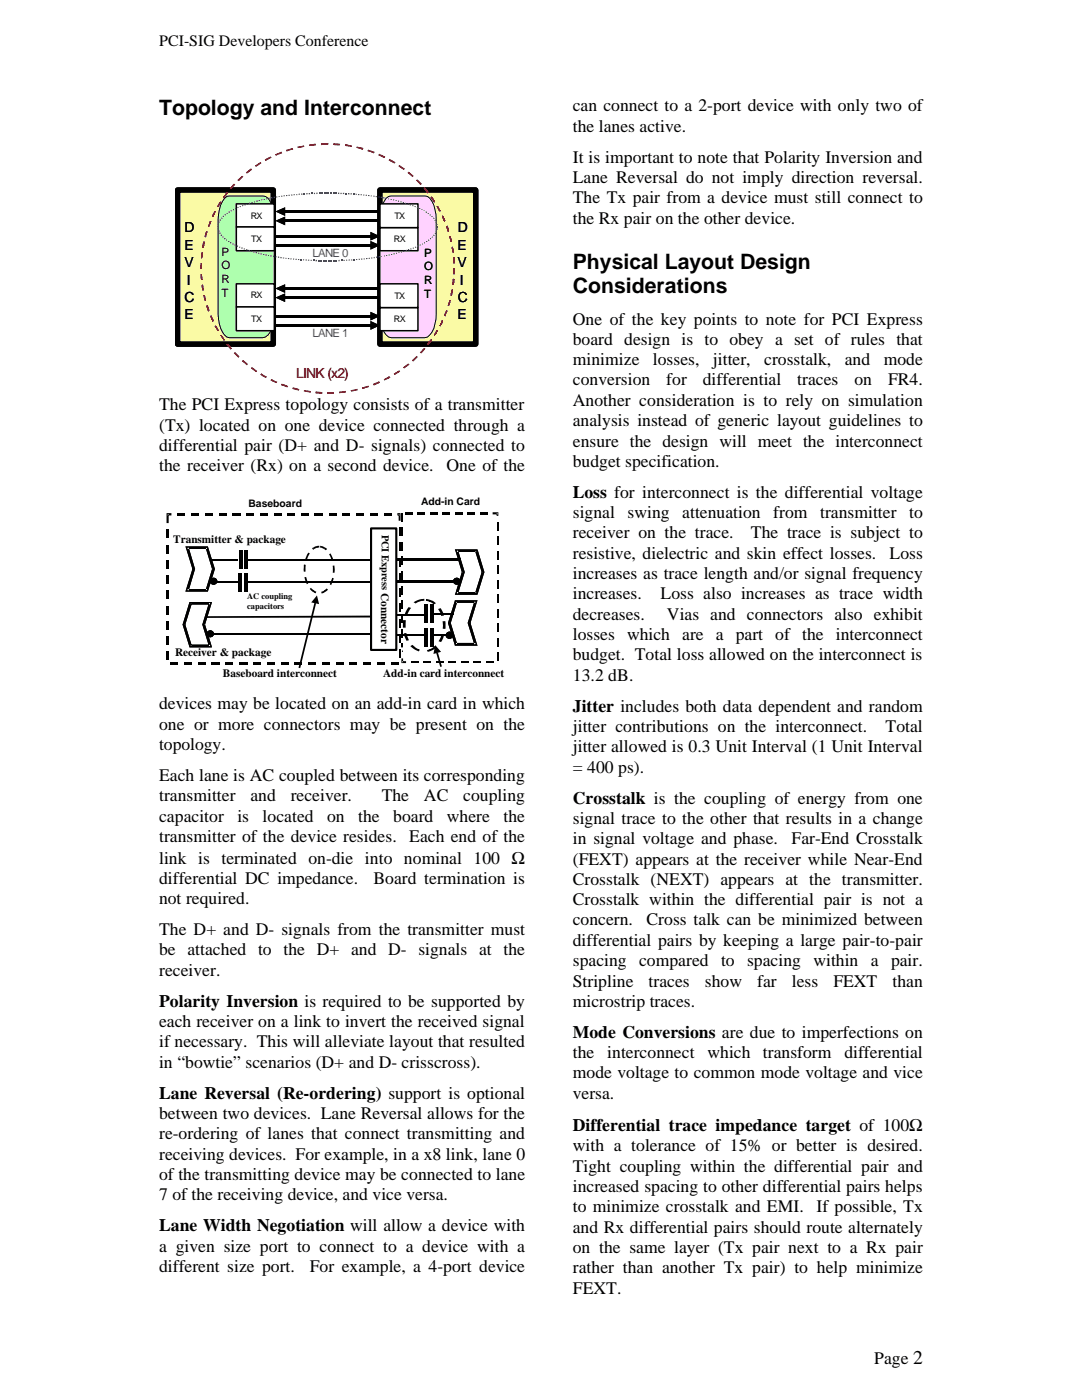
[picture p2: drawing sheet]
<svg xmlns="http://www.w3.org/2000/svg" width="216mm" height="279mm" viewBox="0 0 216 279" stroke-linecap="round" stroke-linejoin="round" font-family="sans-serif">
<g fill="#000" stroke="#000" stroke-width=".2">
<circle cx="42.6" cy="116" r=".63"/>
<circle cx="91.2" cy="116" r=".62"/>
<circle cx="42" cy="126.5" r=".62"/>
<circle cx="89.7" cy="126.8" r=".63"/>
</g>
<g fill="#000">
<path d="M37 109.1l1.4 4.5 .3-.1h-.3l-1.4 4.6h4.5l1.4-4.6-1.4-4.4zM37.4 109.3v.3h3.9v-.3h-.3l1.3 4.3 .3-.1h-.3l-1.3 4.2 .3 .1v-.2h-3.9v.2l.2 .1 1.3-4.4-1.3-4.3z" fill-rule="evenodd"/>
<path d="M90.8 109.6l1.4 4.7 .3-.1-.3-.1-1.4 4.6h4.4l1.5-4.5-1.4-4.4-.1-.2zM91.1 109.9v.3h3.9v-.3l-.2 .1 1.3 4.3 .3-.1-.3-.1-1.3 4.3h.2v-.2h-3.9v.2l.3 .1 1.3-4.2-1.3-4.5z" fill-rule="evenodd"/>
<path d="M98.3 102.2h1.1v.8h-.3v-.6h.2v.3h-1z" fill-rule="evenodd"/>
<path d="M41 123l34.1-.1v.3l-34.1 .1z" fill-rule="evenodd"/>
<path d="M38 120.4v.3h4v-.3l-.3-.1-1.4 4.3 1.4 4.4 .3-.1v-.2h-4v.2h.3l-1.3-4.3h-.3l.3 .1 1.3-4.2zM37.8 120.1l-1.4 4.5 1.4 4.6h4.5l-1.4-4.6h-.3l.3 .1 1.4-4.6z" fill-rule="evenodd"/>
<path d="M80.1 131.4h.3v.8h-.1v-.2h.7v.3h-.9z" fill-rule="evenodd"/>
<path d="M91 120.1v.2h3.9v-.2l-.2-.1-1.4 4.3 1.4 4.4 .2-.1v-.3h-3.9v.3l.2-.1-1.3-4.3-.2 .1 .2 .1 1.3-4.3zM90.8 119.8l-1.4 4.4 1.4 4.7h4.5l-1.4-4.7-.3 .1 .3 .1 1.4-4.6z" fill-rule="evenodd"/>
</g>
<path d="M42.1 116.1h5.9M49.1 111.7h26.8M49.2 116.2h26.9M41.9 126.5h32.8" fill="none" stroke="#000" stroke-width=".34"/>
<g fill="#000">
<path d="M80.1 102.4h.3v1.7h-.3zM80.1 105.3h.3v1.7h-.3zM80.1 108.2h.3v1.7h-.3zM80.1 111.1h.3v1.7h-.3zM80.1 114h.3v1.7h-.3zM80.1 116.9h.3v1.7h-.3zM80.9 102.2h1.4v.5h-1.4zM83.4 102.2h1.4v.5h-1.4zM85.9 102.2h1.4v.5h-1.4zM88.3 102.2h1.5v.5h-1.5zM90.8 102.2h1.5v.5h-1.5zM93.3 102.2h1.4v.5h-1.4z"/>
<path d="M95.8 102.2h1.4v.5h-1.4zM99.1 115.8h.3v1.6h-.3zM99.1 112.9h.3v1.7h-.3zM99.1 110h.3v1.6h-.3zM99.1 107.1h.3v1.7h-.3zM99.1 104.2h.3v1.6h-.3zM80.1 119.8h.3v1.7h-.3zM80.1 122.7h.3v1.6h-.3zM80.1 125.6h.3v1.7h-.3zM80.1 128.5h.3v1.6h-.3zM82.1 132h1.4v.3h-1.4zM84.6 132h1.4v.3h-1.4z"/>
<path d="M84.6 120.5h.7v3.7h-.7zM84.6 125.4h.7v3.6h-.7zM85.8 120.5h.7v3.7h-.7zM85.9 125.4h.7v3.6h-.7zM87.1 132h1.4v.3h-1.4zM89.5 132h1.5v.3h-1.5zM92 132h1.5v.3h-1.5zM94.5 132h1.5v.3h-1.5zM97 132h1.4v.3h-1.4zM99.1 130.3h.3v1.6h-.3zM99.1 127.4h.3v1.6h-.3zM99.1 124.5h.3v1.6h-.3z"/>
<path d="M99.1 121.6h.3v1.6h-.3zM99.1 118.7h.3v1.6h-.3z"/>
</g>
<path d="M86.1 122.4h4.6" fill="none" stroke="#000" stroke-width=".38"/>
<path d="M77.4 130.4a2.11 2.11 0 0 1 1.5-.5v.5l-.2-.5 .5-.2 .2 .5-.3-.4 .2-.2 .3 .4-.4-.3 .2-.2 .4 .3-.5-.2 .2-.2 .4 .2-.5-.2 .1-.2 .5 .2-.5-.1v-.1l.5 .1h-.5v-.1h1a1.9 1.9 0 0 1-2.1 1.7v-.5l.2 .5-.2 .1-.2-.5 .3 .4-.4 .3-.3-.4 .3 .3-.1 .2-.4-.3 .4 .2-.1 .2-.4-.2 .4 .2v.2l-.5-.2 .5 .1v.1l-.5-.1h.5v.1h-1a1.48 1.48 0 0 1 .5-1.2z" fill-rule="evenodd" fill="#fff"/>
<g fill="#000">
<path d="M63.2 118.8l.5 1.8-1.6-.4zM86.8 128.7l1.2 1.4-1.5 .4z"/>
<path d="M33.2 102.4h1v.5h-.8v-.2h.3v1.7h-.5z" fill-rule="evenodd"/>
<path d="M37 109.1l1.4 4.5 .3-.1h-.3l-1.4 4.6h4.5l1.4-4.5-1.4-4.5zM37.4 109.3v.3h3.9v-.3h-.2l1.2 4.3 .3-.1h-.3l-1.2 4.2 .2 .1v-.2h-3.9v.2l.2 .1 1.3-4.4-1.3-4.3z" fill-rule="evenodd"/>
<path d="M60.7 112.6l.3 .1v1.4h-.4z" fill-rule="evenodd"/>
<path d="M60.7 115.2l.4-.1 .4 1.4-.3 .1z" fill-rule="evenodd"/>
<path d="M61.5 110.4l.1-.1 .2 .2-.1 .1-.1-.2 .2 .1-.5 1.2-.4-.1z" fill-rule="evenodd"/>
<path d="M61.8 117.5l.3-.2 .6 .6-.1 .1v-.2l.5 .3-.1 .3-.6-.3z" fill-rule="evenodd"/>
<path d="M62.4 109.3l.6-.3 .7-.1v.4h-.3v-.2l.1 .2-.9 .3v-.1l.1 .1-.2 .1-.2-.3z" fill-rule="evenodd"/>
<path d="M64.1 118.1l.7-.3v.2l-.1-.1 .5-.5 .2 .3-1.1 .7h-.1z" fill-rule="evenodd"/>
<path d="M63.9 108.9l.4 .1 1 .6-.3 .2-.3-.2 .1-.1v.1l-.9-.3 .1-.2-.1 .2z" fill-rule="evenodd"/>
<path d="M66.3 115.3l.3 .1-.5 1.4-.3-.2z" fill-rule="evenodd"/>
<path d="M65.7 110.6l.3-.2 .5 1.4-.3 .1z" fill-rule="evenodd"/>
<path d="M66.4 112.9h.3l.1 1.4h-.4z" fill-rule="evenodd"/>
<path d="M79.3 102.4h.6v1.5h-.4v-1.2h.2v.2h-.4z" fill-rule="evenodd"/>
<path d="M82.5 120.2a4.2 4.2 0 0 1 2.2-.7v.4h-.5v-.2l.1 .2-.7 .2-.2-.2 .3 .2-.8 .3z" fill-rule="evenodd"/>
<path d="M90.8 109.6l1.4 4.7 .3-.1-.3-.1-1.4 4.6h4.4l1.5-4.5-1.4-4.4-.1-.2zM91.1 109.9v.3h4v-.3l-.3 .1 1.3 4.3 .3-.1-.3-.1-1.3 4.3h.3v-.2h-4v.2l.3 .1 1.4-4.3-1.4-4.4z" fill-rule="evenodd"/>
<path d="M38 120.4v.3h4v-.3l-.3-.1-1.4 4.3 1.4 4.4 .3-.1v-.2h-4v.2h.3l-1.3-4.3h-.3l.3 .1 1.3-4.2zM37.8 120.1l-1.4 4.5 1.4 4.6h4.5l-1.4-4.6h-.3l.3 .1 1.4-4.6z" fill-rule="evenodd"/>
<path d="M62.7 120.3l.4 .1-3.2 12.9h-.3z" fill-rule="evenodd"/>
<path d="M80.4 123.8h.6l-.1 1.5h-.5z" fill-rule="evenodd"/>
<path d="M80.6 126.4l.5-.1 .1 .5h-.2h.2l.4 1-.5 .1z" fill-rule="evenodd"/>
<path d="M81.5 121.2l.5 .1-.7 1.4-.5-.1z" fill-rule="evenodd"/>
<path d="M81.9 128.9l.4-.2 1.4 .9-.3 .2 .2-.2 .2 .1-.2 .3-.7-.3z" fill-rule="evenodd"/>
<path d="M85.2 129.7l.5-.1 .2 .2-.3-.2 1.1-.7 .5 .3-.8 .5-.8 .3-.3 .1z" fill-rule="evenodd"/>
<path d="M85 119.5a4 4 0 0 1 2 .9l-.4 .2-1-.5 .3-.2-.2 .2-.7-.2v-.2v.2z" fill-rule="evenodd"/>
<path d="M88.1 126.5l.5 .2-.6 1.4-.5-.1 .6-1.2h.2h-.2z" fill-rule="evenodd"/>
<path d="M87 130.3l.4-.1 .8 2.8-.4 .1z" fill-rule="evenodd"/>
<path d="M87.4 121.5l.5-.1 .7 1.5h-.5l.2-.1-.2 .1z" fill-rule="evenodd"/>
<path d="M88.3 124h.6v1.5h-.6z" fill-rule="evenodd"/>
<path d="M91 120.1v.2h3.9v-.2l-.2-.1-1.4 4.3 1.4 4.4 .2-.1v-.3h-3.9v.3l.2-.1-1.3-4.3-.2 .1 .2 .1 1.3-4.3zM90.8 119.8l-1.4 4.4 1.4 4.7h4.5l-1.4-4.7-.3 .1 .3 .1 1.4-4.6z" fill-rule="evenodd"/>
</g>
<g fill="#000">
<path d="M33.2 105.7h.5v1.7h-.5zM33.2 108.7h.5v1.7h-.5zM33.2 111.8h.5v1.7h-.5zM33.2 114.8h.5v1.7h-.5zM33.2 117.9h.5v1.7h-.5zM35.4 102.4h1.6v.5h-1.6zM38.1 102.4h1.6v.5h-1.6zM40.9 102.4h1.6v.5h-1.6zM43.6 102.4h1.6v.5h-1.6zM46.4 102.4h1.6v.5h-1.6zM47.6 114.4h.7v3.7h-.7zM47.7 109.9h.6v3.6h-.6z"/>
<path d="M48.7 109.9h.7v3.6h-.7zM48.8 114.4h.7v3.7h-.7zM49.1 102.4h1.6v.5h-1.6zM51.9 102.4h1.5v.5h-1.5zM54.6 102.4h1.6v.5h-1.6zM57.4 102.4h1.5v.5h-1.5zM60.1 102.4h1.6v.5h-1.6zM62.8 102.4h1.6v.5h-1.6zM65.6 102.4h1.5v.5h-1.5zM68.3 102.4h1.6v.5h-1.6zM71.1 102.4h1.5v.5h-1.5zM73.8 102.4h1.6v.5h-1.6z"/>
<path d="M76.6 102.4h1.5v.5h-1.5zM79.5 117.4h.4v1.7h-.4zM79.5 114.3h.4v1.8h-.4zM79.5 111.3h.4v1.8h-.4zM79.5 108.2h.4v1.8h-.4zM79.5 105.2h.4v1.8h-.4zM33.2 120.9h.5v1.7h-.5zM33.2 123.9h.5v1.8h-.5zM33.2 127h.5v1.7h-.5zM33.2 130h.5v1.7h-.5zM34 132.2h1.6v.4h-1.6zM36.8 132.2h1.6v.4h-1.6z"/>
<path d="M39.5 132.2h1.6v.4h-1.6zM42.2 132.2h1.7v.4h-1.7zM45 132.2h1.6v.4h-1.6zM47.8 132.2h1.6v.4h-1.6zM50.5 132.2h1.6v.4h-1.6zM53.3 132.2h1.5v.4h-1.5zM56 132.2h1.6v.4h-1.6zM58.8 132.2h1.5v.4h-1.5zM61.5 132.2h1.6v.4h-1.6zM64.2 132.2h1.6v.4h-1.6zM67 132.2h1.5v.4h-1.5zM69.7 132.2h1.6v.4h-1.6z"/>
<path d="M72.5 132.2h1.5v.4h-1.5zM75.2 132.2h1.6v.4h-1.6zM78 132.2h1.5v.4h-1.5zM79.5 129.5h.4v1.8h-.4zM79.5 126.5h.4v1.8h-.4zM79.5 123.5h.4v1.7h-.4zM79.5 120.4h.4v1.8h-.4zM84.6 120.5h.7v3.7h-.7zM84.6 125.4h.7v3.6h-.7zM85.8 120.5h.7v3.7h-.7zM85.9 125.4h.7v3.6h-.7z"/>
</g>
<g fill="#000" stroke="#000" stroke-width=".2">
<circle cx="42.6" cy="116" r=".63"/>
<circle cx="91.2" cy="116" r=".62"/>
<circle cx="42" cy="126.5" r=".62"/>
<circle cx="89.7" cy="126.8" r=".64"/>
</g>
<path d="M78.8 122.6h5.9M79.1 126.7h5.9M85.8 126.7h4.6" fill="none" stroke="#000" stroke-width=".34"/>
<path d="M42.2 111.8h5.3" fill="none" stroke="#000" stroke-width=".38"/>
<path d="M74 105.5h5.1v24.2h-5.1z" fill-rule="evenodd" fill="#fff" stroke="#000" stroke-width=".42"/>
<path d="M79.2 111.6h12.6M79.2 116.1h11.5" fill="none" stroke="#000" stroke-width=".42"/>
<g fill="#fafaa5" stroke="#000" stroke-width="1.1">
<path d="M75.8 37.9h19.1v30.8h-19.1z" fill-rule="evenodd"/>
<path d="M75.8 37.9h19.1v30.8h-19.1z" fill-rule="evenodd"/>
<path d="M35.4 37.9h19.1v30.8h-19.1z" fill-rule="evenodd"/>
<path d="M35.4 37.9h19.1v30.8h-19.1z" fill-rule="evenodd"/>
</g>
<path d="M77 39.6l.6-.4 .5-.1h6.7a2.29 2.29 0 0 1 1.8 1.8l.4 1.9v1.1v18.8a7.3 7.3 0 0 1-1.2 4.1l-.5 .5-.5 .1h-6.7a2.78 2.78 0 0 1-2-2.8l-.3-1.9v-18.8a7.9 7.9 0 0 1 1.2-4.3z" fill-rule="evenodd" fill="#ffd2ff" stroke="#000" stroke-width=".2"/>
<g fill="#fff" stroke="#000" stroke-width=".3">
<path d="M75.8 45.4h7.6v4.6h-7.6z" fill-rule="evenodd"/>
<path d="M75.8 40.7h7.6v4.7h-7.6z" fill-rule="evenodd"/>
<path d="M75.8 61.4h7.6v4.6h-7.6z" fill-rule="evenodd"/>
<path d="M75.8 56.6h7.6v4.8h-7.6z" fill-rule="evenodd"/>
</g>
<path d="M44.8 39.6l.5-.4 .5-.1 7.2 .1a4.4 4.4 0 0 1 1.7 3.6v19.9a5.3 5.3 0 0 1-1.7 4.6l-.5 .1h-6.7a2.52 2.52 0 0 1-1.8-1.9l-.5-2.8v-18.8a7.5 7.5 0 0 1 1.3-4.3z" fill-rule="evenodd" fill="#aeffae" stroke="#000" stroke-width=".2"/>
<g fill="#fff" stroke="#000" stroke-width=".3">
<path d="M47.2 40.7h7.5v4.6h-7.5z" fill-rule="evenodd"/>
<path d="M47.2 45.3h7.5v4.7h-7.5z" fill-rule="evenodd"/>
</g>
<g fill="#00f">
<path d="M65.1 38.4h.3v.3h-.3z"/>
<path d="M63.5 51.9h.2v.3h-.2z"/>
<path d="M64 51.9h.2v.3h-.2z"/>
<path d="M64.5 51.9h.2v.3h-.2z"/>
<path d="M65 51.9h.2v.3h-.2z"/>
<path d="M65.5 51.9h.2v.3h-.2z"/>
<path d="M66 51.9h.3v.3h-.3z"/>
<path d="M66.9 38.4h.3v.3h-.3z"/>
<path d="M65.4 38.4h.3v.3h-.3z"/>
</g>
<g fill="#00f">
<path d="M64.6 38.4h.3v.3h-.3z" fill-rule="evenodd"/>
<path d="M64.1 38.4h.2v.3h-.2z" fill-rule="evenodd"/>
<path d="M63.6 38.4h.3v.3h-.3z" fill-rule="evenodd"/>
<path d="M63.1 38.4h.3v.3h-.3z" fill-rule="evenodd"/>
<path d="M62.6 38.5h.3v.2h-.2z" fill-rule="evenodd"/>
<path d="M62.1 38.5h.3v.2h-.3z" fill-rule="evenodd"/>
<path d="M61.6 38.5h.2l.1 .3h-.3z" fill-rule="evenodd"/>
<path d="M61.1 38.5h.3v.3h-.3z" fill-rule="evenodd"/>
<path d="M60.6 38.6h.2v.2h-.2z" fill-rule="evenodd"/>
<path d="M60.1 38.6h.2l.1 .3h-.3z" fill-rule="evenodd"/>
<path d="M59.6 38.7l.2-.1 .1 .3h-.3z" fill-rule="evenodd"/>
<path d="M59.1 38.7h.2l.1 .2h-.3z" fill-rule="evenodd"/>
<path d="M58.5 38.8l.3-.1v.2l-.2 .1z" fill-rule="evenodd"/>
<path d="M58 38.8h.3l.1 .2h-.3z" fill-rule="evenodd"/>
<path d="M57.6 38.9h.2v.2h-.2z" fill-rule="evenodd"/>
<path d="M57.1 38.9h.2l.1 .2-.3 .1z" fill-rule="evenodd"/>
<path d="M56.6 39l.2-.1 .1 .3h-.3z" fill-rule="evenodd"/>
<path d="M56 39.1l.3-.1 .1 .2-.3 .1z" fill-rule="evenodd"/>
<path d="M55.6 39.1h.2v.2h-.2z" fill-rule="evenodd"/>
<path d="M55 39.2h.3l.1 .2-.3 .1z" fill-rule="evenodd"/>
<path d="M54.6 39.3l.2-.1 .1 .3h-.3z" fill-rule="evenodd"/>
<path d="M54.1 39.4l.2-.1 .1 .3h-.3z" fill-rule="evenodd"/>
<path d="M53.6 39.5h.2v.2h-.2z" fill-rule="evenodd"/>
<path d="M53 39.6h.3l.1 .2h-.3z" fill-rule="evenodd"/>
<path d="M52.6 39.7h.2l.1 .2h-.2z" fill-rule="evenodd"/>
<path d="M52.1 39.8h.2l.1 .2h-.2z" fill-rule="evenodd"/>
<path d="M51.6 39.9h.3v.2l-.3 .1z" fill-rule="evenodd"/>
<path d="M51.1 40h.3v.3h-.2z" fill-rule="evenodd"/>
<path d="M50.6 40.2h.2l.1 .1-.2 .1z" fill-rule="evenodd"/>
<path d="M50.1 40.3h.3l.1 .2-.3 .1z" fill-rule="evenodd"/>
<path d="M49.7 40.5l.2-.1 .1 .2-.3 .1z" fill-rule="evenodd"/>
<path d="M49.2 40.6h.2l.1 .2-.2 .1z" fill-rule="evenodd"/>
<path d="M48.7 40.8l.2-.1 .2 .3h-.3z" fill-rule="evenodd"/>
<path d="M48.3 41l.2-.1 .1 .2-.3 .1z" fill-rule="evenodd"/>
<path d="M47.8 41.1h.2l.1 .2-.2 .1z" fill-rule="evenodd"/>
<path d="M47.3 41.4l.2-.1 .2 .1-.3 .1z" fill-rule="evenodd"/>
<path d="M46.9 41.6l.2-.2 .1 .3-.2 .1z" fill-rule="evenodd"/>
<path d="M46.4 41.8l.3-.1v.2l-.1 .1z" fill-rule="evenodd"/>
<path d="M46 42l.2-.1 .1 .2-.2 .1z" fill-rule="evenodd"/>
<path d="M45.6 42.3l.2-.1 .1 .1-.2 .2z" fill-rule="evenodd"/>
<path d="M45.2 42.6l.1-.1 .2 .1-.2 .2z" fill-rule="evenodd"/>
<path d="M44.7 42.9l.3-.2 .1 .2-.1 .1z" fill-rule="evenodd"/>
<path d="M44.6 43l.1 .2-.1 .1-.2-.1z" fill-rule="evenodd"/>
<path d="M44.1 43.6l.1-.2 .2 .1-.1 .2z" fill-rule="evenodd"/>
<path d="M43.8 43.9h.4l-.2 .1-.1-.1 .1 .2-.2-.1z" fill-rule="evenodd"/>
<path d="M43.6 44.2l.3 .1-.1 .1h-.2z" fill-rule="evenodd"/>
<path d="M43.5 44.7h.2v.2h-.3z" fill-rule="evenodd"/>
<path d="M43.4 45.1h.2v.2h-.2z" fill-rule="evenodd"/>
<path d="M43.4 45.6h.3h-.1h.1v.2h-.2z" fill-rule="evenodd"/>
<path d="M43.5 46.1l.3-.1v.2l-.2 .1z" fill-rule="evenodd"/>
<path d="M43.7 46.5l.2-.1 .2 .2-.3 .1z" fill-rule="evenodd"/>
<path d="M44 46.9l.2-.1 .2 .2-.2 .1z" fill-rule="evenodd"/>
<path d="M44.3 47.3l.2-.1 .2 .1-.3 .2z" fill-rule="evenodd"/>
<path d="M44.7 47.6l.1-.1 .2 .1-.1 .2z" fill-rule="evenodd"/>
<path d="M45.2 47.8l.2 .1-.2 .2-.2-.2z" fill-rule="evenodd"/>
<path d="M45.4 48.2l.2-.2 .2 .1-.1 .1v-.1l.1 .1-.1 .1z" fill-rule="evenodd"/>
<path d="M46 48.3l.2 .1-.1 .2-.3-.1z" fill-rule="evenodd"/>
<path d="M46.4 48.6h.3l-.2 .3-.2-.2z" fill-rule="evenodd"/>
<path d="M46.9 48.8l.2 .1-.1 .1-.3-.1z" fill-rule="evenodd"/>
<path d="M47.3 48.9l.2 .2-.1 .2-.2-.1z" fill-rule="evenodd"/>
<path d="M47.8 49.2l.2 .1-.1 .2-.2-.1z" fill-rule="evenodd"/>
<path d="M48.2 49.4h.3l-.2 .3-.2-.1z" fill-rule="evenodd"/>
<path d="M48.7 49.5l.2 .1-.1 .2-.2-.1z" fill-rule="evenodd"/>
<path d="M49.1 49.7l.3 .1-.1 .2-.2-.1z" fill-rule="evenodd"/>
<path d="M49.6 49.8l.3 .2-.1 .2-.3-.1z" fill-rule="evenodd"/>
<path d="M50.1 50l.2 .1-.1 .2-.2-.1z" fill-rule="evenodd"/>
<path d="M50.6 50.2h.2v.2l-.3-.1z" fill-rule="evenodd"/>
<path d="M51.1 50.3h.2l-.1 .2h-.2z" fill-rule="evenodd"/>
<path d="M51.5 50.4l.3 .1-.1 .2-.2-.1z" fill-rule="evenodd"/>
<path d="M52 50.5l.2 .1v.2h-.2z" fill-rule="evenodd"/>
<path d="M52.5 50.7h.3l-.1 .2-.2-.1z" fill-rule="evenodd"/>
<path d="M53 50.8h.3l-.1 .2h-.3z" fill-rule="evenodd"/>
<path d="M53.5 50.8l.2 .1v.2h-.2z" fill-rule="evenodd"/>
<path d="M54 50.9l.2 .1v.2l-.3-.1z" fill-rule="evenodd"/>
<path d="M54.4 51l.3 .1v.2l-.3-.1z" fill-rule="evenodd"/>
<path d="M54.9 51.1h.3v.3l-.3-.1z" fill-rule="evenodd"/>
<path d="M55.5 51.2h.2v.3l-.2-.1z" fill-rule="evenodd"/>
<path d="M56 51.3h.2v.3l-.3-.1z" fill-rule="evenodd"/>
<path d="M56.4 51.4h.3v.2h-.3z" fill-rule="evenodd"/>
<path d="M57 51.4l.2 .1-.1 .2-.2-.1z" fill-rule="evenodd"/>
<path d="M57.4 51.5h.3v.2h-.3z" fill-rule="evenodd"/>
<path d="M58 51.6h.2v.2h-.3z" fill-rule="evenodd"/>
<path d="M58.5 51.6h.2v.2h-.2z" fill-rule="evenodd"/>
<path d="M59 51.6h.2v.3h-.3z" fill-rule="evenodd"/>
<path d="M59.5 51.7h.2v.2h-.3z" fill-rule="evenodd"/>
<path d="M59.9 51.7h.3v.2h-.3z" fill-rule="evenodd"/>
<path d="M60.5 51.7l.2 .1v.2l-.2-.1z" fill-rule="evenodd"/>
<path d="M61 51.8h.2v.2h-.2z" fill-rule="evenodd"/>
<path d="M61.5 51.8h.2v.2h-.3z" fill-rule="evenodd"/>
<path d="M62 51.9h.2v.2h-.2z" fill-rule="evenodd"/>
<path d="M62.5 51.9h.2v.2h-.2z" fill-rule="evenodd"/>
<path d="M63 51.9h.2v.3h-.3z" fill-rule="evenodd"/>
<path d="M66.5 51.9h.3v.3h-.3z" fill-rule="evenodd"/>
<path d="M67 51.9h.3v.3h-.3z" fill-rule="evenodd"/>
<path d="M67.5 51.9h.3v.3h-.3z" fill-rule="evenodd"/>
<path d="M68 51.9h.3v.2h-.3z" fill-rule="evenodd"/>
<path d="M68.5 51.9h.3v.2h-.3z" fill-rule="evenodd"/>
<path d="M69 51.8h.3v.2h-.3z" fill-rule="evenodd"/>
<path d="M69.6 51.8h.2v.2h-.2z" fill-rule="evenodd"/>
<path d="M70 51.8h.3v.2h-.3z" fill-rule="evenodd"/>
<path d="M70.5 51.7h.3v.2h-.3z" fill-rule="evenodd"/>
<path d="M71 51.7h.3v.2h-.2z" fill-rule="evenodd"/>
<path d="M71.5 51.6h.3v.3h-.2z" fill-rule="evenodd"/>
<path d="M72 51.6h.3v.2h-.2z" fill-rule="evenodd"/>
<path d="M72.6 51.6h.2v.2h-.2z" fill-rule="evenodd"/>
<path d="M73 51.5h.3v.2h-.2z" fill-rule="evenodd"/>
<path d="M73.5 51.5l.3-.1v.2l-.2 .1z" fill-rule="evenodd"/>
<path d="M74 51.4h.3v.2h-.3z" fill-rule="evenodd"/>
<path d="M74.5 51.3h.3v.2l-.2 .1z" fill-rule="evenodd"/>
<path d="M75 51.2h.3l.1 .2-.3 .1z" fill-rule="evenodd"/>
<path d="M75.5 51.1h.3v.2l-.2 .1z" fill-rule="evenodd"/>
<path d="M76 51.1l.2-.1 .1 .2-.2 .1z" fill-rule="evenodd"/>
<path d="M76.5 51l.3 .1v-.2v.2l-.2 .1z" fill-rule="evenodd"/>
<path d="M77 50.9l.3-.1v.3h-.3z" fill-rule="evenodd"/>
<path d="M77.5 50.8h.2l.1 .2h-.2z" fill-rule="evenodd"/>
<path d="M78 50.7h.3v.1l-.2 .1z" fill-rule="evenodd"/>
<path d="M78.5 50.6l.2-.1 .1 .3h-.3z" fill-rule="evenodd"/>
<path d="M79 50.5l.2-.1 .1 .2-.3 .1z" fill-rule="evenodd"/>
<path d="M79.5 50.3h.2l.1 .2h-.3z" fill-rule="evenodd"/>
<path d="M79.9 50.2h.3l.1 .2h-.3z" fill-rule="evenodd"/>
<path d="M80.4 50.1l.2-.1 .1 .2-.2 .1z" fill-rule="evenodd"/>
<path d="M80.9 50l.2-.2 .1 .3-.2 .1z" fill-rule="evenodd"/>
<path d="M81.4 49.8l.2-.1 .1 .3h-.3z" fill-rule="evenodd"/>
<path d="M81.8 49.6l.2-.1 .2 .2-.3 .1z" fill-rule="evenodd"/>
<path d="M82.3 49.5l.2-.1 .1 .2-.2 .1z" fill-rule="evenodd"/>
<path d="M82.8 49.3l.2-.1 .1 .2-.3 .1z" fill-rule="evenodd"/>
<path d="M83.2 49.1l.2-.2 .2 .3-.3 .1z" fill-rule="evenodd"/>
<path d="M83.7 48.9l.2-.1 .1 .1-.2 .2z" fill-rule="evenodd"/>
<path d="M84.1 48.7l.2-.1 .2 .1-.3 .2z" fill-rule="evenodd"/>
<path d="M84.7 48.3l.2 .2-.3 .1-.1-.2z" fill-rule="evenodd"/>
<path d="M85 48.2v-.1l.1 .1-.1-.1 .2-.1 .1 .2-.2 .1z" fill-rule="evenodd"/>
<path d="M85.4 47.8l.3 .1-.2 .2z" fill-rule="evenodd"/>
<path d="M85.7 47.6l.2-.1 .2 .2-.2 .1z" fill-rule="evenodd"/>
<path d="M86.1 47.3l.2-.1 .1 .1-.1 .2z" fill-rule="evenodd"/>
<path d="M86.6 46.8l.1 .1-.1 .2-.2-.1z" fill-rule="evenodd"/>
<path d="M86.8 46.4l.2 .1-.1 .2-.2-.1z" fill-rule="evenodd"/>
<path d="M87 46l.2 .1v.2l-.3-.1z" fill-rule="evenodd"/>
<path d="M87.1 45.6h.3l-.1 .2h-.2z" fill-rule="evenodd"/>
<path d="M87.1 45.1h.3v.2h-.3z" fill-rule="evenodd"/>
<path d="M87 44.7h.3v.2l-.2 .1z" fill-rule="evenodd"/>
<path d="M86.9 44.3l.2-.1 .1 .2-.2 .1z" fill-rule="evenodd"/>
<path d="M86.7 43.9l.2-.1 .1 .2-.3 .1 .1-.2z" fill-rule="evenodd"/>
<path d="M86.4 43.6l.2-.2 .1 .2-.2 .1z" fill-rule="evenodd"/>
<path d="M86.2 43.1l.2 .1-.2 .2-.2-.2z" fill-rule="evenodd"/>
<path d="M85.6 42.9l.3-.1 .1 .1-.1 .2z" fill-rule="evenodd"/>
<path d="M85.4 42.5l.2 .1-.1 .2-.2-.2z" fill-rule="evenodd"/>
<path d="M85 42.2l.3 .1-.2 .2v-.2l-.1 .2-.1-.2z" fill-rule="evenodd"/>
<path d="M84.6 42h.2l-.2 .2-.1-.1z" fill-rule="evenodd"/>
<path d="M84.2 41.7l.2 .1-.2 .2-.2-.1z" fill-rule="evenodd"/>
<path d="M83.7 41.4l.2 .2-.1 .2-.2-.1z" fill-rule="evenodd"/>
<path d="M83.2 41.3l.3 .1-.1 .2-.3-.2z" fill-rule="evenodd"/>
<path d="M82.8 41.1l.2 .1-.1 .2-.2-.1z" fill-rule="evenodd"/>
<path d="M82.3 40.9l.2 .1v.2l-.3-.1z" fill-rule="evenodd"/>
<path d="M81.8 40.7l.3 .1-.1 .2h-.3z" fill-rule="evenodd"/>
<path d="M81.4 40.6h.2l-.1 .3-.2-.1z" fill-rule="evenodd"/>
<path d="M80.9 40.4l.2 .1v.2l-.3-.1z" fill-rule="evenodd"/>
<path d="M80.4 40.3h.2v.3l-.3-.1z" fill-rule="evenodd"/>
<path d="M79.9 40.2h.3l-.1 .2-.3-.1z" fill-rule="evenodd"/>
<path d="M79.5 40h.2l-.1 .3h-.2z" fill-rule="evenodd"/>
<path d="M79 39.9h.2l-.1 .3-.2-.1z" fill-rule="evenodd"/>
<path d="M78.4 39.8h.3v.2h-.3z" fill-rule="evenodd"/>
<path d="M78 39.7h.2l-.1 .2h-.2z" fill-rule="evenodd"/>
<path d="M77.5 39.6h.2l-.1 .2h-.2z" fill-rule="evenodd"/>
<path d="M77 39.5h.2v.2h-.3z" fill-rule="evenodd"/>
<path d="M76.5 39.3l.2 .1v.2h-.2z" fill-rule="evenodd"/>
<path d="M76 39.2l.2 .1v.2h-.3z" fill-rule="evenodd"/>
<path d="M75.5 39.2h.2v.3l-.3-.1z" fill-rule="evenodd"/>
<path d="M75 39.1l.2 .1v.2l-.3-.1z" fill-rule="evenodd"/>
<path d="M74.5 39l.3 .1-.1 .2-.2-.1z" fill-rule="evenodd"/>
<path d="M74 39h.2v.2h-.2z" fill-rule="evenodd"/>
<path d="M73.4 38.9h.3v.3l-.3-.1z" fill-rule="evenodd"/>
<path d="M73 38.9h.2v.2h-.3z" fill-rule="evenodd"/>
<path d="M72.5 38.8h.2v.2h-.2z" fill-rule="evenodd"/>
<path d="M72 38.7l.2 .1v.2l-.3-.1z" fill-rule="evenodd"/>
<path d="M71.5 38.7h.2v.2h-.3z" fill-rule="evenodd"/>
<path d="M71 38.6l.2 .1v.2h-.2z" fill-rule="evenodd"/>
<path d="M70.5 38.6h.2v.3h-.2z" fill-rule="evenodd"/>
<path d="M69.9 38.6h.3v.2h-.3z" fill-rule="evenodd"/>
<path d="M69.5 38.5h.2v.3h-.3z" fill-rule="evenodd"/>
<path d="M69 38.5h.2v.3h-.2z" fill-rule="evenodd"/>
<path d="M68.4 38.5h.3v.2h-.3z" fill-rule="evenodd"/>
<path d="M67.9 38.5h.3v.2h-.3z" fill-rule="evenodd"/>
<path d="M67.4 38.4h.3v.3h-.3z" fill-rule="evenodd"/>
<path d="M66.4 38.4h.3v.3h-.3z" fill-rule="evenodd"/>
<path d="M65.9 38.4h.3v.3h-.3z" fill-rule="evenodd"/>
</g>
<g fill="#fff" stroke="#000" stroke-width=".3">
<path d="M47.2 56.6h7.5v4.7h-7.5z" fill-rule="evenodd"/>
<path d="M47.2 61.3h7.5v4.7h-7.5z" fill-rule="evenodd"/>
</g>
<path d="M54.9 48.7h19v.5h-19zM54.9 46.9h19v.5h-19zM56.9 59.2h18.9v.4h-18.9zM56.9 57.3h18.9v.5h-18.9zM56.9 43.8h18.9v.5h-18.9zM56.9 42h18.9v.5h-18.9zM54.9 64.7h19v.5h-19z" fill="#000"/>
<path d="M54.9 59.4l2-.9v1.8zM54.9 57.6l2-.9v1.8zM54.9 44.1l2-.9v1.8zM54.9 42.2l2-.8v1.7zM73.9 48.1l1.9 .8-1.9 .9zM73.9 46.3l1.9 .9-1.9 .8zM73.9 64.1l1.9 .8-1.9 .9zM73.9 62.2l1.9 .9-1.9 .9z" fill="#000"/>
<path d="M54.9 63.1h19" fill="none" stroke="#000" stroke-width=".42"/>
<g fill="#fc0128">
<path d="M64.1 28.6h1.4l-.1 .1v-.1l.1 .3-.2-.1 .1-.1-.1 .1 .1 .1-1.3 .1z" fill-rule="evenodd"/>
<path d="M61.7 28.8l1.3-.1v.3l-1.3 .1z" fill-rule="evenodd"/>
<path d="M59.4 29.3l1.3-.3v.3l-1.3 .2z" fill-rule="evenodd"/>
<path d="M57.1 29.9l1.3-.4 .1 .3-1.3 .4z" fill-rule="evenodd"/>
<path d="M54.9 30.8l1.2-.5 .2 .3-1.3 .5z" fill-rule="evenodd"/>
<path d="M52.8 31.8l1.2-.6 .2 .3-1.2 .6z" fill-rule="evenodd"/>
<path d="M50.9 33.1l1.1-.8 .2 .3-1.1 .7z" fill-rule="evenodd"/>
<path d="M49.1 34.5l1-.9 .2 .3-1 .7z" fill-rule="evenodd"/>
<path d="M47.4 35.9l.9-.8 .3 .2-1 .9z" fill-rule="evenodd"/>
<path d="M46.6 36.7h.1l.2 .1-.8 1-.3-.2z" fill-rule="evenodd"/>
<path d="M45.2 38.4l.3 .1-.2 .3-.1-.1 .1 .1-.6 .7-.3-.1z" fill-rule="evenodd"/>
<path d="M43.9 40.2l.3 .1-.6 1.1-.3-.2z" fill-rule="evenodd"/>
<path d="M42.8 42.1l.3 .1-.5 1.1-.3-.1z" fill-rule="evenodd"/>
<path d="M41.9 44.1l.3 .1-.5 1.1-.3-.1z" fill-rule="evenodd"/>
<path d="M41.1 46.1l.3 .1-.3 1.2-.3-.1z" fill-rule="evenodd"/>
<path d="M40.6 48.2l.3 .1-.1 .3h-.1h.2l-.2 .9-.4-.1z" fill-rule="evenodd"/>
<path d="M40.2 50.3h.3l-.1 1.3h-.3z" fill-rule="evenodd"/>
<path d="M40 52.5h.3v1.2h-.3z" fill-rule="evenodd"/>
<path d="M40 54.7h.3l.1 1.2h-.3z" fill-rule="evenodd"/>
<path d="M40.2 56.8h.3l.2 1.2h-.4z" fill-rule="evenodd"/>
<path d="M40.6 58.9h.3l.2 1.1-.2 .1z" fill-rule="evenodd"/>
<path d="M41.1 61l.3-.1 .4 1.2-.3 .1z" fill-rule="evenodd"/>
<path d="M41.9 63.1l.3-.2 .5 1.2-.3 .1z" fill-rule="evenodd"/>
<path d="M42.8 65.1l.3-.2 .6 1.1-.3 .1z" fill-rule="evenodd"/>
<path d="M43.9 66.9l.3-.1 .7 1.1-.3 .1z" fill-rule="evenodd"/>
<path d="M45.2 68.8l.3-.2 .8 1-.3 .2z" fill-rule="evenodd"/>
<path d="M46.7 70.5l.2-.2 .9 .9-.3 .2z" fill-rule="evenodd"/>
<path d="M48.3 72.1l.2-.3 .9 .9-.1 .2z" fill-rule="evenodd"/>
<path d="M50.2 73.3l1.1 .7-.2 .3-1-.8z" fill-rule="evenodd"/>
<path d="M52.2 74.5l.2 .2-.1 .1 .1-.1 .9 .5-.3 .2-.8-.4-.3-.2z" fill-rule="evenodd"/>
<path d="M54.1 75.6l1.2 .6-.1 .3-.8-.4-.4-.2z" fill-rule="evenodd"/>
<path d="M56.2 76.6l1.3 .4-.1 .3-1.3-.4z" fill-rule="evenodd"/>
<path d="M58.5 77.3l1.2 .4-.1 .2-1.2-.3z" fill-rule="evenodd"/>
<path d="M60.7 77.9h.3l-.1 .1v-.1l1.1 .2v.3l-1.4-.3z" fill-rule="evenodd"/>
<path d="M63 78.1l1.3 .1v.4l-1.4-.1z" fill-rule="evenodd"/>
<path d="M65.3 78.2h1.4v.4h-1.4z" fill-rule="evenodd"/>
<path d="M67.7 78.1l1.3-.1v.3l-1.3 .2z" fill-rule="evenodd"/>
<path d="M70 77.9l1.3-.3 .1 .3-1.3 .2z" fill-rule="evenodd"/>
<path d="M72.2 77.3l1.3-.3 .1 .2-1.3 .4z" fill-rule="evenodd"/>
<path d="M74.5 76.6l1.1-.5 .2 .3-1.2 .5z" fill-rule="evenodd"/>
<path d="M76.6 75.7l1.1-.6 .2 .3-1.2 .5z" fill-rule="evenodd"/>
<path d="M78.6 74.6l1.1-.7 .1 .2-1.1 .7z" fill-rule="evenodd"/>
<path d="M80.4 73.3l1-.7 .3 .1-1.1 .8z" fill-rule="evenodd"/>
<path d="M82.2 71.9l.9-.9 .3 .2-.9 .9z" fill-rule="evenodd"/>
<path d="M84.6 69.4l.3 .2-.7 .8-.2 .1-.2-.1z" fill-rule="evenodd"/>
<path d="M86 67.6l.3 .3-.8 1-.2-.2 .2-.4 .1 .1h-.2z" fill-rule="evenodd"/>
<path d="M87.2 65.8l.2 .2-.6 1-.3-.1z" fill-rule="evenodd"/>
<path d="M88.1 63.9l.4 .1-.6 1.2-.3-.2z" fill-rule="evenodd"/>
<path d="M89 61.9l.3 .1-.4 1.2-.3-.2z" fill-rule="evenodd"/>
<path d="M89.6 59.9h.4l-.4 1.2-.3-.1z" fill-rule="evenodd"/>
<path d="M90.1 57.7l.3 .1-.2 1.2h-.3l.1-.5 .1 .1h-.1z" fill-rule="evenodd"/>
<path d="M90.3 55.6l.4 .1-.1 1.2h-.3z" fill-rule="evenodd"/>
<path d="M90.5 53.5h.3v1.2h-.4z" fill-rule="evenodd"/>
<path d="M90.3 51.4l.4-.1 .1 1.3h-.4z" fill-rule="evenodd"/>
<path d="M90.1 49.3l.3-.1 .2 1.2h-.3z" fill-rule="evenodd"/>
<path d="M89.6 47.2l.3-.1 .4 1.2h-.4z" fill-rule="evenodd"/>
<path d="M88.9 45.1l.4-.1 .4 1.2-.4 .1z" fill-rule="evenodd"/>
<path d="M88.1 43.1l.3-.1 .5 1.2h-.3z" fill-rule="evenodd"/>
<path d="M87.1 41.2l.3-.1 .6 1-.3 .1z" fill-rule="evenodd"/>
<path d="M85.9 39.3l.2-.1 .8 1.1-.3 .1z" fill-rule="evenodd"/>
<path d="M84.5 37.6l.3-.2 .8 1-.3 .2z" fill-rule="evenodd"/>
<path d="M83 36l.2-.2 1 .9-.3 .2z" fill-rule="evenodd"/>
<path d="M81.3 34.5l.3-.2 .9 .8-.2 .2z" fill-rule="evenodd"/>
<path d="M79.7 32.9l1.1 .8-.2 .2-1.1-.7z" fill-rule="evenodd"/>
<path d="M77.7 31.7l1.2 .7-.2 .2-.3-.2v-.1v.2l-.8-.5z" fill-rule="evenodd"/>
<path d="M75.6 30.7l1.3 .6-.2 .2-1.2-.5z" fill-rule="evenodd"/>
<path d="M73.4 29.9l1.4 .4-.2 .3-1.3-.5z" fill-rule="evenodd"/>
<path d="M71.2 29.3l1.3 .2-.1 .4-1.3-.4z" fill-rule="evenodd"/>
<path d="M68.9 28.8l1.3 .2-.1 .3h-.3v-.2v.2l-1-.2z" fill-rule="evenodd"/>
<path d="M66.5 28.6l1.4 .1-.1 .3h-1.1l-.2-.1z" fill-rule="evenodd"/>
<path d="M64.1 28.6h1.4l-.1 .1v-.1l.1 .3-.2-.1 .1-.1-.1 .1 .1 .1-1.3 .1z" fill-rule="evenodd"/>
<path d="M61.7 28.8l1.3-.1v.3l-1.3 .1z" fill-rule="evenodd"/>
<path d="M59.4 29.3l1.3-.3v.3l-1.3 .2z" fill-rule="evenodd"/>
<path d="M57.1 29.9l1.3-.4 .1 .3-1.3 .4z" fill-rule="evenodd"/>
<path d="M54.9 30.8l1.2-.5 .2 .3-1.3 .5z" fill-rule="evenodd"/>
<path d="M52.8 31.8l1.2-.6 .2 .3-1.2 .6z" fill-rule="evenodd"/>
<path d="M50.9 33.1l1.1-.8 .2 .3-1.1 .7z" fill-rule="evenodd"/>
<path d="M49.1 34.5l1-.9 .2 .3-1 .7z" fill-rule="evenodd"/>
<path d="M47.4 35.9l.9-.8 .3 .2-1 .9z" fill-rule="evenodd"/>
<path d="M46.6 36.7h.1l.2 .1-.8 1-.3-.2z" fill-rule="evenodd"/>
<path d="M45.2 38.4l.3 .1-.2 .3-.1-.1 .1 .1-.6 .7-.3-.1z" fill-rule="evenodd"/>
<path d="M43.9 40.2l.3 .1-.6 1.1-.3-.2z" fill-rule="evenodd"/>
<path d="M42.8 42.1l.3 .1-.5 1.1-.3-.1z" fill-rule="evenodd"/>
<path d="M41.9 44.1l.3 .1-.5 1.1-.3-.1z" fill-rule="evenodd"/>
<path d="M41.1 46.1l.3 .1-.3 1.2-.3-.1z" fill-rule="evenodd"/>
<path d="M40.6 48.2l.3 .1-.1 .3h-.1h.2l-.2 .9-.4-.1z" fill-rule="evenodd"/>
<path d="M40.2 50.3h.3l-.1 1.3h-.3z" fill-rule="evenodd"/>
<path d="M40 52.5h.3v1.2h-.3z" fill-rule="evenodd"/>
<path d="M40 54.7h.3l.1 1.2h-.3z" fill-rule="evenodd"/>
<path d="M40.2 56.8h.3l.2 1.2h-.4z" fill-rule="evenodd"/>
<path d="M40.6 58.9h.3l.2 1.1-.2 .1z" fill-rule="evenodd"/>
<path d="M41.1 61l.3-.1 .4 1.2-.3 .1z" fill-rule="evenodd"/>
<path d="M41.9 63.1l.3-.2 .5 1.2-.3 .1z" fill-rule="evenodd"/>
<path d="M42.8 65.1l.3-.2 .6 1.1-.3 .1z" fill-rule="evenodd"/>
<path d="M43.9 66.9l.3-.1 .7 1.1-.3 .1z" fill-rule="evenodd"/>
<path d="M45.2 68.8l.3-.2 .8 1-.3 .2z" fill-rule="evenodd"/>
<path d="M46.7 70.5l.2-.2 .9 .9-.3 .2z" fill-rule="evenodd"/>
<path d="M48.3 72.1l.2-.3 .9 .9-.1 .2z" fill-rule="evenodd"/>
<path d="M50.2 73.3l1.1 .7-.2 .3-1-.8z" fill-rule="evenodd"/>
<path d="M52.2 74.5l.2 .2-.1 .1 .1-.1 .9 .5-.3 .2-.8-.4-.3-.2z" fill-rule="evenodd"/>
<path d="M54.1 75.6l1.2 .6-.1 .3-.8-.4-.4-.2z" fill-rule="evenodd"/>
<path d="M56.2 76.6l1.3 .4-.1 .3-1.3-.4z" fill-rule="evenodd"/>
<path d="M58.5 77.3l1.2 .4-.1 .2-1.2-.3z" fill-rule="evenodd"/>
<path d="M60.7 77.9h.3l-.1 .1v-.1l1.1 .2v.3l-1.4-.3z" fill-rule="evenodd"/>
<path d="M63 78.1l1.3 .1v.4l-1.4-.1z" fill-rule="evenodd"/>
<path d="M65.3 78.2h1.4v.4h-1.4z" fill-rule="evenodd"/>
<path d="M67.7 78.1l1.3-.1v.3l-1.3 .2z" fill-rule="evenodd"/>
<path d="M70 77.9l1.3-.3 .1 .3-1.3 .2z" fill-rule="evenodd"/>
<path d="M72.2 77.3l1.3-.3 .1 .2-1.3 .4z" fill-rule="evenodd"/>
<path d="M74.5 76.6l1.1-.5 .2 .3-1.2 .5z" fill-rule="evenodd"/>
<path d="M76.6 75.7l1.1-.6 .2 .3-1.2 .5z" fill-rule="evenodd"/>
<path d="M78.6 74.6l1.1-.7 .1 .2-1.1 .7z" fill-rule="evenodd"/>
<path d="M80.4 73.3l1-.7 .3 .1-1.1 .8z" fill-rule="evenodd"/>
<path d="M82.2 71.9l.9-.9 .3 .2-.9 .9z" fill-rule="evenodd"/>
<path d="M84.6 69.4l.3 .2-.7 .8-.2 .1-.2-.1z" fill-rule="evenodd"/>
<path d="M86 67.6l.3 .3-.8 1-.2-.2 .2-.4 .1 .1h-.2z" fill-rule="evenodd"/>
<path d="M87.2 65.8l.2 .2-.6 1-.3-.1z" fill-rule="evenodd"/>
<path d="M88.1 63.9l.4 .1-.6 1.2-.3-.2z" fill-rule="evenodd"/>
<path d="M89 61.9l.3 .1-.4 1.2-.3-.2z" fill-rule="evenodd"/>
<path d="M89.6 59.9h.4l-.4 1.2-.3-.1z" fill-rule="evenodd"/>
<path d="M90.1 57.7l.3 .1-.2 1.2h-.3l.1-.5 .1 .1h-.1z" fill-rule="evenodd"/>
<path d="M90.3 55.6l.4 .1-.1 1.2h-.3z" fill-rule="evenodd"/>
<path d="M90.5 53.5h.3v1.2h-.4z" fill-rule="evenodd"/>
<path d="M90.3 51.4l.4-.1 .1 1.3h-.4z" fill-rule="evenodd"/>
<path d="M90.1 49.3l.3-.1 .2 1.2h-.3z" fill-rule="evenodd"/>
<path d="M89.6 47.2l.3-.1 .4 1.2h-.4z" fill-rule="evenodd"/>
<path d="M88.9 45.1l.4-.1 .4 1.2-.4 .1z" fill-rule="evenodd"/>
<path d="M88.1 43.1l.3-.1 .5 1.2h-.3z" fill-rule="evenodd"/>
<path d="M87.1 41.2l.3-.1 .6 1-.3 .1z" fill-rule="evenodd"/>
<path d="M85.9 39.3l.2-.1 .8 1.1-.3 .1z" fill-rule="evenodd"/>
<path d="M84.5 37.6l.3-.2 .8 1-.3 .2z" fill-rule="evenodd"/>
<path d="M83 36l.2-.2 1 .9-.3 .2z" fill-rule="evenodd"/>
<path d="M81.3 34.5l.3-.2 .9 .8-.2 .2z" fill-rule="evenodd"/>
<path d="M79.7 32.9l1.1 .8-.2 .2-1.1-.7z" fill-rule="evenodd"/>
<path d="M77.7 31.7l1.2 .7-.2 .2-.3-.2v-.1v.2l-.8-.5z" fill-rule="evenodd"/>
<path d="M75.6 30.7l1.3 .6-.2 .2-1.2-.5z" fill-rule="evenodd"/>
<path d="M73.4 29.9l1.4 .4-.2 .3-1.3-.5z" fill-rule="evenodd"/>
<path d="M71.2 29.3l1.3 .2-.1 .4-1.3-.4z" fill-rule="evenodd"/>
<path d="M68.9 28.8l1.3 .2-.1 .3h-.3v-.2v.2l-1-.2z" fill-rule="evenodd"/>
<path d="M66.5 28.6l1.4 .1-.1 .3h-1.1l-.2-.1z" fill-rule="evenodd"/>
</g>
<g font-size="4.2">
<text x="31.8" y="22.9">Topology and Interconnect</text>
<text x="114.3" y="53.6">Physical Layout Design</text>
<text x="114.3" y="58.5">Considerations</text>
</g>
<g font-size="3.5">
<text x="114.3" y="22.2">can connect to a 2-port device with only two of</text>
<text x="114.3" y="26.3">the lanes active.</text>
<text x="114.3" y="32.5">It is important to note that Polarity Inversion and</text>
<text x="114.3" y="36.5">Lane Reversal do not imply direction reversal.</text>
<text x="114.3" y="40.6">The Tx pair from a device must still connect to</text>
<text x="114.3" y="44.6">the Rx pair on the other device.</text>
<text x="114.3" y="64.8">One of the key points to note for PCI Express</text>
<text x="114.3" y="68.8">board design is to obey a set of rules that</text>
<text x="114.3" y="72.9">minimize</text>
<text x="114.3" y="76.9">conversion</text>
<text x="130.3" y="72.9">losses,</text>
<text x="132.9" y="76.9">for</text>
<text x="140.2" y="76.9">differential</text>
<text x="142.3" y="72.9">jitter,</text>
<text x="152.5" y="72.9">crosstalk,</text>
<text x="159.1" y="76.9">traces</text>
<text x="168.6" y="72.9">and</text>
<text x="170.5" y="76.9">on</text>
<text x="176.3" y="72.9">mode</text>
<text x="177.2" y="76.9">FR4.</text>
<text x="31.8" y="81.9">The PCI Express topology consists of a transmitter</text>
<text x="114.3" y="81">Another consideration is to rely on simulation</text>
<text x="31.8" y="85.9">(Tx) located on one device connected through a</text>
<text x="114.3" y="85">analysis instead of generic layout guidelines to</text>
<text x="114.3" y="89.1">ensure the design will meet the interconnect</text>
<text x="31.8" y="94.1">the receiver (Rx) on a second device.</text>
<text x="31.8" y="90">differential pair (D+ and D- signals) connected to</text>
<text x="89.1" y="94.1">One of the</text>
<text x="114.3" y="93.2">budget specification.</text>
<text x="114.3" y="99.4">Loss for interconnect is the differential voltage</text>
<text x="114.3" y="103.4">signal</text>
<text x="114.3" y="107.4">receiver on the trace.</text>
<text x="125.2" y="103.4">swing</text>
<text x="136.1" y="103.4">attenuation</text>
<text x="149.8" y="107.4">The trace is subject to</text>
<text x="154.3" y="103.4">from</text>
<text x="163.6" y="103.4">transmitter</text>
<text x="181.4" y="103.4">to</text>
<text x="114.3" y="111.5">resistive, dielectric and skin effect losses.</text>
<text x="177.5" y="111.5">Loss</text>
<text x="114.3" y="115.6">increases as trace length and/or signal frequency</text>
<text x="114.3" y="119.6">increases.</text>
<text x="131.8" y="119.6">Loss also increases as trace width</text>
<text x="114.3" y="123.7">decreases.</text>
<text x="133.1" y="123.7">Vias and connectors also exhibit</text>
<text x="114.3" y="127.7">losses which are a part of the interconnect</text>
<text x="114.3" y="131.8">budget. Total loss allowed on the interconnect is</text>
<text x="114.3" y="135.8">13.2 dB.</text>
<text x="31.8" y="141.6">devices may be located on an add-in card in which</text>
<text x="114.3" y="142">Jitter includes both data dependent and random</text>
<text x="31.8" y="145.6">one or more connectors may be present on the</text>
<text x="31.8" y="149.6">topology.</text>
<text x="114.3" y="146.1">jitter contributions on the interconnect.</text>
<text x="176.7" y="146.1">Total</text>
<text x="31.8" y="155.8">Each lane is AC coupled between its corresponding</text>
<text x="114.3" y="150.1">jitter allowed is 0.3 Unit Interval (1 Unit Interval</text>
<text x="114.3" y="154.2">= 400 ps).</text>
<text x="31.8" y="159.9">transmitter</text>
<text x="50" y="159.9">and</text>
<text x="58" y="159.9">receiver.</text>
<text x="76.2" y="159.9">The</text>
<text x="84.6" y="159.9">AC</text>
<text x="92.5" y="159.9">coupling</text>
<text x="114.3" y="160.4">Crosstalk is the coupling of energy from one</text>
<text x="31.8" y="164">capacitor</text>
<text x="47.4" y="164">is</text>
<text x="52.4" y="164">located</text>
<text x="65.3" y="164">on</text>
<text x="71.5" y="164">the</text>
<text x="78.5" y="164">board</text>
<text x="89.2" y="164">where</text>
<text x="100.5" y="164">the</text>
<text x="114.3" y="164.4">signal trace to the other that results in a change</text>
<text x="31.8" y="168">transmitter of the device resides.</text>
<text x="31.8" y="172.4">link is terminated on-die into nominal 100 Ω</text>
<text x="81.7" y="168">Each end of the</text>
<text x="114.3" y="172.6">(FEXT) appears at the receiver while Near-End</text>
<text x="114.3" y="168.5">in signal voltage and phase.</text>
<text x="158" y="168.5">Far-End Crosstalk</text>
<text x="31.8" y="176.4">differential DC impedance.</text>
<text x="74.5" y="176.4">Board termination is</text>
<text x="114.3" y="176.6">Crosstalk (NEXT) appears at the transmitter.</text>
<text x="31.8" y="180.4">not required.</text>
<text x="114.3" y="180.6">Crosstalk within the differential pair is not a</text>
<text x="114.3" y="184.7">concern.</text>
<text x="129" y="184.7">Cross talk can be minimized between</text>
<text x="31.8" y="186.6">The D+ and D- signals from the transmitter must</text>
<text x="31.8" y="190.7">be attached to the D+ and D- signals at the</text>
<text x="114.3" y="188.8">differential pairs by keeping a large pair-to-pair</text>
<text x="31.8" y="194.7">receiver.</text>
<text x="114.3" y="192.8">spacing</text>
<text x="114.3" y="196.9">Stripline</text>
<text x="127.5" y="192.8">compared</text>
<text x="129.4" y="196.9">traces</text>
<text x="140.6" y="196.9">show</text>
<text x="143.9" y="192.8">to</text>
<text x="149.1" y="192.8">spacing</text>
<text x="151.1" y="196.9">far</text>
<text x="158" y="196.9">less</text>
<text x="162.3" y="192.8">within</text>
<text x="166.3" y="196.9">FEXT</text>
<text x="173.8" y="192.8">a</text>
<text x="177.8" y="192.8">pair.</text>
<text x="178.1" y="196.9">than</text>
<text x="31.8" y="200.9">Polarity Inversion is required to be supported by</text>
<text x="114.3" y="200.9">microstrip traces.</text>
<text x="31.8" y="205">each receiver on a link to invert the received signal</text>
<text x="31.8" y="209">if necessary. This will alleviate layout that resulted</text>
<text x="114.3" y="207.1">Mode Conversions are due to imperfections on</text>
<text x="31.8" y="213.1">in “bowtie” scenarios (D+ and D- crisscross).</text>
<text x="114.3" y="211.2">the</text>
<text x="114.3" y="215.2">mode voltage to common mode voltage and vice</text>
<text x="121.2" y="211.2">interconnect</text>
<text x="141.2" y="211.2">which</text>
<text x="152.2" y="211.2">transform</text>
<text x="168.5" y="211.2">differential</text>
<text x="31.8" y="219.2">Lane Reversal (Re-ordering) support is optional</text>
<text x="114.3" y="219.3">versa.</text>
<text x="31.8" y="223.3">between two devices. Lane Reversal allows for the</text>
<text x="31.8" y="227.4">re-ordering of lanes that connect transmitting and</text>
<text x="114.3" y="225.7">Differential trace impedance target of 100Ω</text>
<text x="31.8" y="231.4">receiving devices. For example, in a x8 link, lane 0</text>
<text x="114.3" y="229.8">with a tolerance of 15% or better is desired.</text>
<text x="114.3" y="233.8">Tight coupling within the differential pair and</text>
<text x="31.8" y="235.5">of the transmitting device may be connected to lane</text>
<text x="31.8" y="239.5">7 of the receiving device, and vice versa.</text>
<text x="114.3" y="237.9">increased spacing to other differential pairs helps</text>
<text x="31.8" y="245.7">Lane Width Negotiation will allow a device with</text>
<text x="114.3" y="241.9">to minimize crosstalk and EMI.</text>
<text x="114.3" y="246">and Rx differential pairs should route alternately</text>
<text x="162.9" y="241.9">If possible, Tx</text>
<text x="31.8" y="249.8">a given size port to connect to a device with a</text>
<text x="114.3" y="250.1">on the same layer (Tx pair next to a Rx pair</text>
<text x="31.8" y="253.8">different size port.</text>
<text x="61.8" y="253.8">For example, a 4-port device</text>
<text x="114.3" y="254.1">rather than another Tx pair) to help minimize</text>
<text x="114.3" y="258.1">FEXT.</text>
<text x="174.5" y="272.1">Page 2</text>
</g>
<text font-size="3.2" x="31.7" y="9.2">PCI-SIG Developers Conference</text>
<g font-size="2.8">
<text x="36.8" y="46.2">D</text>
<text x="91.4" y="46.2">D</text>
<text x="36.8" y="49.9">E</text>
<text x="36.8" y="53.3">V</text>
<text x="91.3" y="49.9">E</text>
<text x="91.3" y="53.3">V</text>
<text x="37.3" y="56.9">I</text>
<text x="91.8" y="56.9">I</text>
<text x="36.8" y="63.6">E</text>
<text x="36.8" y="60.4">C</text>
<text x="91.3" y="63.6">E</text>
<text x="91.4" y="60.4">C</text>
</g>
<text font-size="2.8" fill="#fc0128" x="59.1" y="75.4">LINK (x2)</text>
<g font-size="2.3">
<text x="44.2" y="51">P</text>
<text x="44.2" y="53.8">O</text>
<text x="84.6" y="51.3">P</text>
<text x="84.6" y="54">O</text>
<text x="44.2" y="56.5">R</text>
<text x="44.2" y="59.2">T</text>
<text x="84.6" y="56.7">R</text>
<text x="84.6" y="59.5">T</text>
</g>
<g font-size="2.3" fill="#00f">
<text x="62.4" y="51.3">LANE 0</text>
<text x="62.4" y="67.2">LANE 1</text>
</g>
<g font-size="2.2">
<text x="34.6" y="108.4">Transmitter &amp; package</text>
<text x="34.9" y="131">Receiver &amp; package</text>
<text x="44.5" y="135.1">Baseboard interconnect</text>
<text x="76.5" y="135">Add-in card interconnect</text>
</g>
<g font-size="2.1">
<text x="49.6" y="101.1">Baseboard</text>
<text x="84" y="100.8">Add-in Card</text>
<text x="76.2" y="106.7" transform="rotate(90 76.2 106.7)">PCI Express Connector</text>
</g>
<g font-size="1.8">
<text x="50" y="43.6">RX</text>
<text x="78.7" y="43.7">TX</text>
<text x="50.1" y="48.3">TX</text>
<text x="78.6" y="48.3">RX</text>
<text x="50" y="59.6">RX</text>
<text x="78.7" y="59.6">TX</text>
<text x="50.1" y="64.3">TX</text>
<text x="78.6" y="64.3">RX</text>
</g>
<g font-size="1.7">
<text x="49.3" y="119.5">AC coupling</text>
<text x="49.3" y="121.5">capacitors</text>
</g>
</svg>
